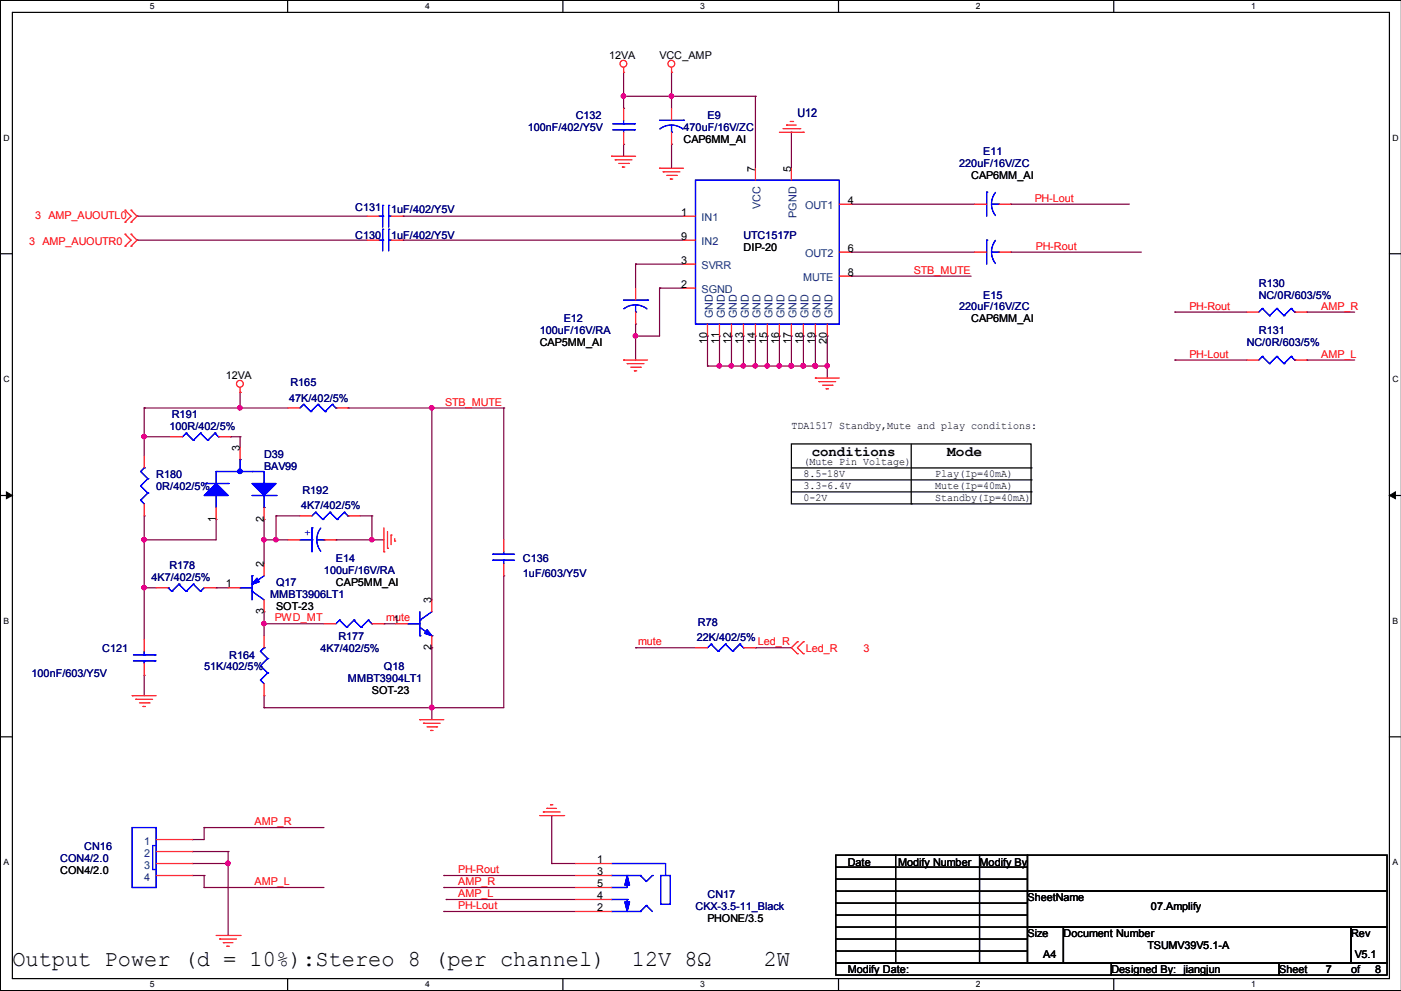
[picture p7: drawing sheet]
<svg xmlns="http://www.w3.org/2000/svg" width="297mm" height="210mm" viewBox="0 0 297 210" stroke-linecap="round" stroke-linejoin="round" font-family="sans-serif">
<path d="M2.6 2.6h291.9v204.7h-291.9zM297 .1h-296.9v209.8h296.9" fill="none" stroke="#000" stroke-width=".25"/>
<g fill="#fff">
<path d="M31.7 .3h1.1v2.1h-1.1z"/>
<path d="M31.7 207.6h1.1v2h-1.1z"/>
</g>
<path d="M61 .1v2.5M61 207.3v2.6" fill="none" stroke="#000" stroke-width=".25"/>
<g fill="#fff">
<path d="M90.1 .3h1v2.1h-1z"/>
<path d="M90.1 207.6h1v2h-1z"/>
</g>
<path d="M119.3 .1v2.5M119.3 207.3v2.6" fill="none" stroke="#000" stroke-width=".25"/>
<g fill="#fff">
<path d="M148.4 .3h1v2.1h-1z"/>
<path d="M148.4 207.6h1v2h-1z"/>
</g>
<path d="M177.7 .1v2.5M177.7 207.3v2.6" fill="none" stroke="#000" stroke-width=".25"/>
<g fill="#fff">
<path d="M206.8 .3h1.1v2.1h-1.1z"/>
<path d="M206.8 207.6h1.1v2h-1.1z"/>
</g>
<path d="M236.1 .1v2.5M236.1 207.3v2.6" fill="none" stroke="#000" stroke-width=".25"/>
<g fill="#fff">
<path d="M265.2 .3h1v2.1h-1z"/>
<path d="M265.2 207.6h1v2h-1z"/>
<path d="M.8 28.2h1.2v2h-1.2z"/>
<path d="M295.1 28.2h1.3v2h-1.3z"/>
<path d="M.8 79.3h1.2v2.1h-1.2z"/>
<path d="M295.1 79.3h1.3v2.1h-1.3z"/>
</g>
<path d="M.1 53.8h2.5M294.5 53.8h2.5" fill="none" stroke="#000" stroke-width=".25"/>
<g fill="#fff">
<path d="M.8 130.6h1.1v2h-1.1z"/>
<path d="M295.1 130.6h1.2v2h-1.2z"/>
</g>
<path d="M.1 105h2.5M294.5 105h2.5" fill="none" stroke="#000" stroke-width=".25"/>
<path d="M1.4 104.2l1.2 .8-1.2 .7zM294.5 105l1.2-.8v1.5z" fill="#000" stroke="#000" stroke-width=".21"/>
<g fill="#fff">
<path d="M.8 181.7h1.1v2h-1.1z"/>
<path d="M295.1 181.7h1.1v2h-1.1z"/>
</g>
<g fill="none" stroke="#000" stroke-width=".25">
<path d="M167.7 94.1h50.8v12.7h-50.8zM167.7 99.1h50.8M193.1 94.1v12.7M218.5 99.1h.1M167.7 104.2h50.8M167.7 101.7h50.8M193.1 106.8h.1M218.5 104.2h.1M218.5 101.7h.1M.1 156.1h2.5M294.5 156.1h2.5M177.1 181.2h40.7v22.8h-40.7z"/>
<path d="M177.1 183.7h.1M177.1 186.3h.1M177.1 188.8h.1M177.1 191.3h.1M177.1 193.9h.1M177.1 196.4h.1M177.1 199h.1M177.1 183.7h40.7M177.1 186.3h40.7M177.1 188.8h40.7M177.1 191.3h40.7M177.1 193.9h40.7"/>
<path d="M177.1 196.4h40.7M177.1 199h40.7M189.8 181.2v22.8M207.6 181.2v22.8M217.8 181.2h76.2v7.6h-76.2zM217.8 188.8h76.2v7.6h-76.2zM217.8 196.4h7.6v7.6h-7.6zM225.4 196.4h60.9v7.6h-60.9zM286.3 196.4h7.7v7.6h-7.7zM177.1 204h58.4v2.6h-58.4zM177.1 201.5h.1M177.1 201.5h40.7"/>
<path d="M189.8 204h.1M207.6 204h.1M235.5 204h35.6v2.6h-35.6zM271.1 204h22.9v2.6h-22.9z"/>
</g>
<g fill="none" stroke="#800040" stroke-width=".25">
<path d="M132.2 15.3v7.6M142.3 15.3h.1M142.3 15.3v7.6M132.2 20.4h.1M132.2 22.9h.1M132.2 30.6h.1M132.2 20.4h27.9M132.2 30.6v2.5M142.3 20.4h.1M142.3 30.6h.1M142.3 30.6v5M160.1 20.4h.1"/>
<path d="M160.1 20.4v15.2M167.7 28h.1M167.7 28v7.6M29 45.8h.1M29 50.9h.1M29 45.8h48.8M29 50.9h48.8M85.4 45.8h.1M85.4 50.9h.1M85.4 45.8h59.5M85.4 50.9h59.5M134.7 56h.1"/>
<path d="M134.7 56h10.2M134.7 56v5M180.4 58.5h.1M180.4 43.3h.1M180.4 53.4h.1M180.4 53.4h26.2M180.4 58.5h25.4M180.4 43.3h26.2M214.2 53.4h.1M214.2 43.3h.1M214.2 53.4h27.7M214.2 43.3h25.2"/>
<path d="M134.7 71.2h.1M134.7 68.7h.1M134.7 68.7v7.6M139.8 61h.1M139.8 61h5.1M139.8 61v10.2h-5.1M149.9 71.2h.1M149.9 77.6h.1M149.9 77.6h25.4M149.9 71.2v6.4M152.5 71.2h.1M152.5 77.6h.1"/>
<path d="M152.5 71.2v6.4M155 77.6h.1M155 71.2h.1M155 71.2v6.4M157.6 71.2h.1M157.6 77.6h.1M157.6 71.2v6.4M160.1 71.2h.1M160.1 77.6h.1M160.1 71.2v6.4M162.6 71.2h.1M162.6 77.6h.1"/>
<path d="M162.6 71.2v6.4M165.2 71.2h.1M165.2 77.6h.1M165.2 71.2v6.4M167.7 71.2h.1M167.7 77.6h.1M167.7 71.2v6.4M170.3 71.2h.1M170.3 77.6h.1M170.3 71.2v6.4M172.8 71.2h.1M172.8 77.6h.1"/>
<path d="M172.8 71.2v6.4M175.3 71.2h.1M175.3 77.6h.1M175.3 71.2v8.9M249 66.1h.1M249 76.3h.1M249 66.1h15.2M249 76.3h15.2M276.9 66.1h.1M276.9 76.3h.1M276.9 66.1h10.2M276.9 76.3h10.2"/>
<path d="M30.6 92.5h.1M30.6 86.4h.1M30.6 86.4h30.4M30.6 86.4v10.2M30.6 92.5h5.6M48.9 92.5h.1M48.9 92.5h2M50.9 83.1h.1M50.9 86.4h.1M50.9 92.5h.1M50.9 83.1v3.3M50.9 92.5v2.3"/>
<path d="M73.7 86.4h.1M73.7 86.4h33.1M91.5 86.4h.1M91.5 86.4v40.7M106.8 86.4h.1M106.8 86.4v28M30.6 114.4h.1M30.6 109.3h.1M30.6 109.3v26.2M45.8 110.1h.1M45.8 110.1v4.3h-15.2M56 114.4h.1"/>
<path d="M56 110.1h.1M56 114.4h5M56 110.1v9.4M58.5 109.3h.1M58.5 114.4h.1M58.5 109.3h5.1M58.5 109.3v5.1M71.2 114.4h.1M71.2 114.4h10.2M76.3 109.3h2.5M78.8 114.4h.1M78.8 109.3h.1"/>
<path d="M78.8 109.3v5.1M30.6 124.5h.1M30.6 124.5h2.5M45.8 124.5h.1M45.8 124.5h2.5M56 132.2h.1M56 129.6h.1M56 129.6v5.1M56 132.2h12.7M81.4 132.2h.1M81.4 132.2h2.5M91.5 137.2h.1"/>
<path d="M91.5 137.2v15.3M106.8 122h.1M106.8 122v27.9h-50.8M134.7 137.2h.1M134.7 137.2h12.7M160.1 137.2h.1M160.1 137.2h7.6M30.6 143.1h.1M30.6 143.1v4.3M56 147.4h.1M56 149.9h.1M56 147.4v2.5"/>
<path d="M91.5 149.9h.1M40.7 177.9h.1M43.3 175.3h.1M43.3 175.3h25.4M43.3 175.3v2.6h-2.6M116.9 172.8h.1M116.9 172.8v10.2M40.7 185.5h.1M40.7 180.4h.1M40.7 183h.1M40.7 185.5h2.6M40.7 183h7.6"/>
<path d="M40.7 180.4h7.6M43.3 188h.1M43.3 185.5h.1M43.3 188h25.4M43.3 185.5v2.5M48.3 183h.1M48.3 180.4h.1M48.3 180.4v17.8M94.1 193.1h.1M94.1 185.5h.1M94.1 188h.1M94.1 193.1h27.9"/>
<path d="M94.1 185.5h27.9M94.1 188h27.9M94.6 190.6h.1M94.6 190.6h27.4M116.9 183h.1M116.9 183h5.1"/>
</g>
<g fill="#f0f" stroke="#f0f" stroke-width=".25">
<circle cx="48.3" cy="182.9" r=".47"/>
<circle cx="58.5" cy="114.3" r=".47"/>
<circle cx="55.9" cy="114.3" r=".47"/>
<circle cx="132.1" cy="20.4" r=".47"/>
<circle cx="134.7" cy="71.2" r=".47"/>
<circle cx="91.5" cy="149.9" r=".47"/>
<circle cx="55.9" cy="132.1" r=".47"/>
<circle cx="30.5" cy="124.5" r=".47"/>
<circle cx="30.5" cy="92.5" r=".47"/>
<circle cx="155" cy="77.5" r=".47"/>
<circle cx="160.1" cy="77.5" r=".47"/>
<circle cx="172.8" cy="77.5" r=".47"/>
<circle cx="175.3" cy="77.5" r=".47"/>
<circle cx="157.5" cy="77.5" r=".47"/>
<circle cx="152.4" cy="77.5" r=".47"/>
<circle cx="167.7" cy="77.5" r=".47"/>
<circle cx="165.1" cy="77.5" r=".47"/>
<circle cx="30.5" cy="114.3" r=".47"/>
<circle cx="170.2" cy="77.5" r=".47"/>
<circle cx="162.6" cy="77.5" r=".47"/>
<circle cx="142.3" cy="20.4" r=".47"/>
<circle cx="91.5" cy="86.4" r=".47"/>
<circle cx="50.8" cy="86.4" r=".47"/>
<circle cx="78.8" cy="114.3" r=".47"/>
</g>
<g fill="none" stroke="#f00" stroke-width=".25">
<path d="M132.2 15.3h.1M132.2 14.3v1M142.3 15.3h.1M142.3 14.3v1M129.6 33.1h.1M129.6 33.1h5.1M130.4 33.9h.1M130.4 33.9h3.5M131.1 34.6h2.1M131.9 35.4h.1M131.9 35.4h.5M132.2 22.9v2.6"/>
<path d="M132.2 28v2.6M133.2 34.6h.1M139.8 35.6h.1M139.8 35.6h5.1M140.5 36.4h.1M140.5 36.4h3.6M141.3 37.2h2M142.1 37.9h.1M142.1 37.9h.5M142.3 22.9v2.6M142.3 28v2.6M143.3 37.2h.1"/>
<path d="M160.1 35.6v2.6M165.2 28h5.1M165.9 27.3h3.6M166.7 26.5h.1M166.7 26.5h2M167.5 25.7h.5M167.7 35.6v2.6M168 25.7h.1M169.5 27.3h.1M170.3 28h.1M26.5 44.5h.1M26.5 47.1h.1"/>
<path d="M26.5 49.6h.1M26.5 52.2h.1M26.5 44.5l1.3 1.3-1.3 1.3M26.5 49.6l1.3 1.3-1.3 1.3M27.8 47.1h.1M27.8 44.5h.1M27.8 52.2h.1M27.8 49.6h.1M27.8 44.5l1.2 1.3-1.2 1.3M27.8 49.6l1.2 1.3-1.2 1.3M77.8 45.8h2.5M77.8 50.9h2.5"/>
<path d="M82.9 45.8h2.5M82.9 50.9h2.5M144.9 45.8h2.5M144.9 56h2.5M144.9 50.9h2.5M177.9 53.4h2.5M177.9 43.3h2.5M177.9 58.5h2.5M206.6 53.4h2.5M206.6 43.3h2.5M211.7 53.4h2.5M211.7 43.3h2.5"/>
<path d="M132.2 76.3h.1M132.2 76.3h5M132.9 77h.1M132.9 77h3.6M133.7 77.8h2M134.5 78.6h.1M134.5 78.6h.5M134.7 61v2.6M134.7 66.1v2.6M135.7 77.8h.1M144.9 61h2.5M149.9 68.7v2.5"/>
<path d="M152.5 68.7v2.5M155 68.7v2.5M157.6 68.7v2.5M160.1 68.7v2.5M162.6 68.7v2.5M165.2 68.7v2.5M167.7 68.7v2.5M170.3 68.7v2.5M172.8 68.7v2.5M175.3 68.7v2.5M264.2 76.3h2.6M264.2 66.1h2.6"/>
<path d="M274.4 76.3h2.5M274.4 66.1h2.5M30.6 96.6v2.5M36.2 92.5h2.5M46.3 92.5h2.6M50.9 83.1h.1M50.9 82.1v1M50.9 94.8v2.6M61 86.4h2.6M71.2 86.4h2.5M172.8 80.1h.1M172.8 80.1h5.1"/>
<path d="M173.6 80.9h.1M173.6 80.9h3.5M174.3 81.6h2.1M175.1 82.4h.1M175.1 82.4h.5M176.4 81.6h.1M30.6 106.8v2.5M45.8 107.5v2.6M56 107.5v2.6M56 119.5v2.5M61 114.4h2.6M63.6 109.3h2.5"/>
<path d="M68.7 114.4h2.5M73.7 109.3h2.6M81.4 116.9h.1M81.4 111.8v5.1M82.1 116.2h.1M82.1 112.6v3.6M82.9 113.4h.1M82.9 113.4v2M83.7 114.6h.1M83.7 114.1v.5M106.8 114.4v2.5M106.8 119.5v2.5"/>
<path d="M30.6 135.5v2.5M33.1 124.5h2.5M43.3 124.5h2.5M48.3 124.5h2.6M56 127.1v2.5M56 134.7v2.5M68.7 132.2h2.5M78.8 132.2h2.6M83.9 132.2h2.5M91.5 127.1v2.5M91.5 134.7v2.5M147.4 137.2h2.5"/>
<path d="M157.6 137.2h2.5M169 136h.1M169 138.5h.1M169 136l-1.3 1.2 1.3 1.3M170.3 138.5h.1M170.3 136h.1M170.3 136l-1.3 1.2 1.3 1.3M28 147.4h.1M28 147.4h5.1M28.8 148.2h.1M28.8 148.2h3.5M29.5 148.9h2.1"/>
<path d="M30.3 149.7h.1M30.3 149.7h.5M30.6 140.5v2.6M31.6 148.9h.1M56 144.9v2.5M89 152.5h.1M89 152.5h5.1M89.7 153.2h.1M89.7 153.2h3.6M90.5 154h2M91.3 154.8h.1M91.3 154.8h.5"/>
<path d="M92.5 154h.1M33.1 177.9h7.6M114.4 172.8h5.1M115.1 172h.1M115.1 172h3.6M115.9 171.3h.1M115.9 171.3h2M116.7 170.5h.1M116.7 170.5h.5M119.5 172.8h.1M33.1 180.4h7.6M33.1 183h7.6"/>
<path d="M33.1 185.5h7.6M45.8 198.2h5.1M46.6 199h.1M46.6 199h3.5M47.3 199.7h.1M47.3 199.7h2.1M50.9 198.2h.1M122 183h7.6M122 185.5h7.6M122 193.1h7.6M122 190.6h7.6M122 188h7.6"/>
<path d="M48.1 200.5h.1M48.1 200.5h.5"/>
<circle cx="132.1" cy="13.5" r=".72"/>
<circle cx="142.3" cy="13.5" r=".72"/>
<circle cx="50.8" cy="81.3" r=".72"/>
</g>
<g fill="none" stroke="#00f" stroke-width=".25">
<path d="M129.9 26.2h4.6M129.9 27.5h4.6M132.2 27.5h.1M132.2 26.2h.1M132.2 25.5v.7M132.2 27.5v.5M134.5 26.2h.1M134.5 27.5h.1M139.8 25.5h5.1M139.8 27.3a4 4 0 0 1 4.9 0M142.3 28h.1M142.3 26.5v1.5"/>
<path d="M144.9 25.5h.1M147.4 38.2h30.5v30.5h-30.5zM80.3 50.9h.8M80.3 45.8h.8M81.1 48.6h.1M81.1 50.9h.1M81.1 43.5h.1M81.1 45.8h.1M81.1 43.5v4.6M81.1 48.6v4.6M82.4 50.9h.1M82.4 48.6h.1"/>
<path d="M82.4 45.8h.1M82.4 43.5h.1M82.4 50.9h.5M82.4 43.5v4.6M82.4 48.6v4.6M82.4 45.8h.5M209.1 50.9h.1M209.1 40.7h.1M209.1 40.7v5.1M209.1 50.9v5.1M210.1 53.4l.3 1.5 .6 .9M210.1 53.4h1.6"/>
<path d="M210.1 43.3h1.6M211 50.9l-.6 .9-.3 1.6M211 40.8a4 4 0 0 0 0 4.9M211.7 53.4h.1M211.7 43.3h.1M132.2 63.6h5M134.7 64.6l1.5 .3 .9 .5M134.7 64.6l-1.6 .3-.9 .5M134.7 66.1h.1M134.7 64.6v1.5M137.2 63.6h.1M267.5 75.5h.1"/>
<path d="M267.5 65.4h.1M267.5 75.5l-.7 .8M267.5 75.5l1.6 1.5M267.5 65.4l-.7 .7M267.5 65.4l1.6 1.5M269.1 77h.1M269.1 66.9h.1M270.6 75.5h.1M270.6 65.4h.1M270.6 75.5l-1.5 1.5M270.6 75.5l1.5 1.5M270.6 65.4l-1.5 1.5"/>
<path d="M270.6 65.4l1.5 1.5M272.1 77h.1M272.1 66.9h.1M273.6 75.5h.1M273.6 65.4h.1M273.6 75.5l-1.5 1.5M273.6 75.5l.8 .8M273.6 65.4l-1.5 1.5M273.6 65.4l.8 .7M274.4 76.3h.1M274.4 66.1h.1M29.8 99.9h.1"/>
<path d="M29.8 99.9l1.5 1.5M30.6 99.1h.1M30.6 99.1l-.8 .8M39.5 91.8h.1M39.5 91.8l-.8 .7M39.5 91.8l1.5 1.5M41 93.3h.1M42.5 91.8h.1M42.5 91.8l-1.5 1.5M42.5 91.8l1.5 1.5M44 93.3h.1M45.6 91.8h.1"/>
<path d="M45.6 91.8l-1.6 1.5M45.6 91.8l.7 .7M45.8 99.9h.1M45.8 99.9v2.5M45.8 99.9h10.2v2.5M46.3 92.5h.1M50.9 99.9h.1M50.9 97.4h.1M50.9 97.4v2.5M53.4 99.9h.1M64.3 85.7h.1M64.3 85.7l-.7 .7"/>
<path d="M64.3 85.7l1.6 1.5M65.9 87.2h.1M67.4 85.7h.1M67.4 85.7l-1.5 1.5M67.4 85.7l1.5 1.5M68.9 87.2h.1M70.4 85.7h.1M70.4 85.7l-1.5 1.5M70.4 85.7l.8 .7M71.2 86.4h.1M29.8 106h.1M29.8 103h.1"/>
<path d="M29.8 106l.8 .8M29.8 103l1.5 1.5M31.3 104.5h.1M31.3 101.4h.1M31.3 104.5l-1.5 1.5M31.3 101.4l-1.5 1.6M43.3 102.4h5M45.8 105h.1M45.8 105v2.5M48.3 102.4h.1M53.4 105h5.1M56 102.4h.1"/>
<path d="M56 107.5h.1M56 105v2.5M58.5 105h.1M63.6 114.4h2.5M66.1 111.8h.1M66.1 114.4h.1M66.1 111.8v5.1M66.9 108.5h.1M66.9 108.5l-.8 .8M66.9 108.5l1.5 1.6M67.1 114.4h1.6M68 111.9a4 4 0 0 0 0 4.9"/>
<path d="M68.4 110.1h.1M68.7 114.4h.1M69.9 108.5h.1M69.9 108.5l-1.5 1.6M69.9 108.5l1.6 1.6M71.5 110.1h.1M73 108.5h.1M73 108.5l-1.5 1.6M73 108.5l.7 .8M73.7 109.3h.1M104.5 118.7h.1M104.5 117.4h.1"/>
<path d="M104.5 118.7h4.6M104.5 117.4h4.6M106.8 117.4h.1M106.8 118.7h.1M106.8 116.9v.5M106.8 118.7v.8M28.3 138.8h4.6M30.6 138.8h.1M30.6 138v.8M32.9 138.8h.1M35.6 124.5h.1M35.6 124.5l.8 .8"/>
<path d="M36.4 125.3h.1M37.9 123.8h.1M37.9 123.8l1.6 1.5M37.9 123.8l-1.5 1.5M39.5 125.3h.1M41 123.8h.1M41 123.8l1.5 1.5M41 123.8l-1.5 1.5M42.5 125.3h.1M43.3 124.5l-.8 .8M50.9 124.5h.1M50.9 124.5h2.5"/>
<path d="M53.4 125.3h.1M53.4 123.8h.1M53.4 122h.1M53.4 125.3l2.6 1.8M53.4 122v5.1M55.2 138h.1M55.2 138l1.5 1.5M56 137.2h.1M56 122l-2.6 1.8M56 137.2l-.8 .8M56.7 139.5h.1M56.7 139.5l-1.5 1.6"/>
<path d="M72 131.4h.1M72 131.4l-.8 .8M72 131.4l1.5 1.5M73.5 132.9h.1M75 131.4h.1M75 131.4l-1.5 1.5M75 131.4l1.5 1.5M76.5 132.9h.1M78.1 131.4h.1M78.1 131.4l-1.6 1.5M78.1 131.4l.7 .8M78.8 132.2h.1"/>
<path d="M86.4 132.2h.1M86.4 132.2h2.6M89 131.4h.1M89 134.7h.1M89 132.9l2.5 1.8M89 129.6v5.1M91.5 134.7h.1M91.5 129.6l-2.5 1.8M150.7 136.5h.1M150.7 136.5l-.8 .7M150.7 136.5l1.5 1.5M152.2 138h.1"/>
<path d="M153.8 136.5h.1M153.8 136.5l-1.6 1.5M153.8 136.5l1.5 1.5M155.3 138h.1M156.8 136.5h.1M156.8 136.5l-1.5 1.5M156.8 136.5l.8 .7M157.6 137.2h.1M28.3 140h4.6M30.6 140h.1M30.6 140v.5M32.9 140h.1"/>
<path d="M55.2 144.1h.1M55.2 141.1h.1M55.2 141.1l1.5 1.5M55.2 144.1l.8 .8M56.7 142.6h.1M56.7 142.6l-1.5 1.5M28 175.3h5.1v12.7h-5.1zM33.1 179.2h-.8v5h.8M129.6 183h11.5v2.5M129.6 185.5h.1M129.6 190.6h.1M129.6 193.1h.1"/>
<path d="M129.6 188h.1M129.6 185.5h6.1M129.6 190.6h3.3M129.6 193.1h6.1M132.9 190.6h.1M132.9 185.5h.1M132.9 185.5v2.5h-3.3M132.9 190.6v2.5M135.7 185.5h.1M135.7 193.1h.1M135.7 185.5l1.3 1.3 1.3-1.3M137 191.9h.1"/>
<path d="M137 191.9l-1.3 1.2M137 191.9l1.3 1.2M138.3 185.5h.1M140 185.5h2.1v6.1h-2.1z"/>
</g>
<g fill="#00f" stroke="#00f" stroke-width=".25">
<path d="M90.5 133.4l1 1.3-1.5-.5z"/>
<path d="M54.4 122.5l.5 .8-1.5 .5z"/>
<path d="M132.4 191.1h1l-.5 2z" fill-rule="evenodd"/>
<path d="M132.9 185.5l.5 2h-1z" fill-rule="evenodd"/>
<path d="M132.4 191.1h1l-.5 2z" fill-rule="evenodd"/>
<path d="M132.9 185.5l.5 2h-1z" fill-rule="evenodd"/>
<path d="M45.8 102.4l2.5 2.6h-5z" fill-rule="evenodd"/>
<path d="M53.4 102.4h5.1l-2.5 2.6z" fill-rule="evenodd"/>
<path d="M45.8 102.4l2.5 2.6h-5z" fill-rule="evenodd"/>
<path d="M53.4 102.4h5.1l-2.5 2.6z" fill-rule="evenodd"/>
<circle cx="50.8" cy="99.9" r=".47"/>
</g>
<g font-size="4.8">
<text x="2.6" y="204.6">Output Power (d = 10%):Stereo 8 (per channel)</text>
<text x="133.9" y="204.6">12V 8Ω</text>
<text x="161.9" y="204.6">2W</text>
</g>
<g font-size="3">
<text x="172" y="96.6">conditions</text>
<text x="200.7" y="96.6">Mode</text>
</g>
<text font-size="2.5" fill="#000080" x="169" y="24.8">U12</text>
<g font-size="2.3">
<text x="129.1" y="12.4">12VA</text>
<text x="139.8" y="12.4">VCC_AMP</text>
<text x="144.9" y="30.2">CAP6MM_AI</text>
<text x="160" y="36.4" transform="rotate(-90 160 36.4)">7</text>
<text x="167.7" y="36.4" transform="rotate(-90 167.7 36.4)">5</text>
<text x="205.8" y="37.8">CAP6MM_AI</text>
<text x="144.4" y="45.7">1</text>
<text x="179.7" y="43.2">4</text>
<text x="144.4" y="50.8">9</text>
<text x="157.6" y="53.1">DIP-20</text>
<text x="179.7" y="53.3">6</text>
<text x="144.4" y="55.9">3</text>
<text x="179.7" y="58.4">8</text>
<text x="144.4" y="61">2</text>
<text x="205.8" y="68.3">CAP6MM_AI</text>
<text x="114.4" y="73.4">CAP5MM_AI</text>
<text x="149.9" y="73" transform="rotate(-90 149.9 73)">10</text>
<text x="152.4" y="73" transform="rotate(-90 152.4 73)">11</text>
<text x="154.9" y="73" transform="rotate(-90 154.9 73)">12</text>
<text x="157.5" y="73" transform="rotate(-90 157.5 73)">13</text>
<text x="160" y="73" transform="rotate(-90 160 73)">14</text>
<text x="162.6" y="73" transform="rotate(-90 162.6 73)">15</text>
<text x="165.1" y="73" transform="rotate(-90 165.1 73)">16</text>
<text x="167.7" y="73" transform="rotate(-90 167.7 73)">17</text>
<text x="170.2" y="73" transform="rotate(-90 170.2 73)">18</text>
<text x="172.7" y="73" transform="rotate(-90 172.7 73)">19</text>
<text x="175.3" y="73" transform="rotate(-90 175.3 73)">20</text>
<text x="47.8" y="80.3">12VA</text>
<text x="50.8" y="95.6" transform="rotate(-90 50.8 95.6)">3</text>
<text x="167.7" y="90.9">TDA1517 Standby,Mute and play conditions:</text>
<text x="170.3" y="101.1">8.5-18V</text>
<text x="170.3" y="98.6">(Mute Pin Voltage)</text>
<text x="198.2" y="101.1">Play(Ip=40mA)</text>
<text x="170.3" y="103.6">3.3-6.4V</text>
<text x="170.3" y="106.2">0-2V</text>
<text x="198.2" y="103.6">Mute(Ip=40mA)</text>
<text x="198.2" y="106.2">Standby(Ip=40mA)</text>
<text x="45.7" y="110.6" transform="rotate(-90 45.7 110.6)">1</text>
<text x="55.9" y="110.6" transform="rotate(-90 55.9 110.6)">2</text>
<text x="47.8" y="124.5">1</text>
<text x="55.9" y="120.2" transform="rotate(-90 55.9 120.2)">2</text>
<text x="71.2" y="124.2">CAP5MM_AI</text>
<text x="55.9" y="130.1" transform="rotate(-90 55.9 130.1)">3</text>
<text x="58.5" y="129.3">SOT-23</text>
<text x="91.4" y="127.8" transform="rotate(-90 91.4 127.8)">3</text>
<text x="83.4" y="132.1">1</text>
<text x="91.4" y="137.8" transform="rotate(-90 91.4 137.8)">2</text>
<text x="78.8" y="147.1">SOT-23</text>
<text x="12.8" y="185.2">CON4/2.0</text>
<text x="126.6" y="182.9">1</text>
<text x="126.6" y="185.4">3</text>
<text x="179.7" y="183.4">Date</text>
<text x="190.3" y="183.4">Modify Number</text>
<text x="207.6" y="183.4">Modify By</text>
<text x="126.6" y="190.5">4</text>
<text x="126.6" y="188">5</text>
<text x="217.8" y="191">SheetName</text>
<text x="126.6" y="193">2</text>
<text x="150" y="195.3">PHONE/3.5</text>
<text x="243.9" y="192.8">07.Amplify</text>
<text x="217.8" y="198.6">Size</text>
<text x="221.1" y="202.9">A4</text>
<text x="225.4" y="198.6">Document Number</text>
<text x="243.2" y="201.2">TSUMV39V5.1-A</text>
<text x="286.4" y="198.6">Rev</text>
<text x="287.1" y="202.9">V5.1</text>
<text x="179.7" y="206.2">Modify Date:</text>
<text x="235.6" y="206.2">Designed By: jiangjun</text>
<text x="271.1" y="206.2">Sheet</text>
<text x="281" y="206.2">7</text>
<text x="286.4" y="206.2">of</text>
<text x="291.4" y="206.2">8</text>
</g>
<g font-size="2.3" fill="#000080">
<text x="111.9" y="27.7">100nF/402/Y5V</text>
<text x="122" y="25.1">C132</text>
<text x="144.9" y="27.7">470uF/16V/ZC</text>
<text x="150" y="25.1">E9</text>
<text x="203.3" y="35.3">220uF/16V/ZC</text>
<text x="208.4" y="32.8">E11</text>
<text x="75.3" y="44.7">C131</text>
<text x="82.9" y="45.2">1uF/402/Y5V</text>
<text x="75.3" y="50.5">C130</text>
<text x="82.9" y="50.5">1uF/402/Y5V</text>
<text x="157.6" y="50.5">UTC1517P</text>
<text x="203.3" y="65.8">220uF/16V/ZC</text>
<text x="208.4" y="63.2">E15</text>
<text x="266.8" y="60.7">R130</text>
<text x="266.8" y="63.2">NC/0R/603/5%</text>
<text x="114.4" y="70.9">100uF/16V/RA</text>
<text x="119.5" y="68.3">E12</text>
<text x="266.8" y="70.9">R131</text>
<text x="264.3" y="73.4">NC/0R/603/5%</text>
<text x="61.6" y="81.8">R165</text>
<text x="36.4" y="88.6">R191</text>
<text x="61.3" y="85.1">47K/402/5%</text>
<text x="35.9" y="91.2">100R/402/5%</text>
<text x="33.1" y="101.3">R180</text>
<text x="56" y="97">D39</text>
<text x="56" y="99.6">BAV99</text>
<text x="33.1" y="103.9">0R/402/5%</text>
<text x="63.8" y="107.9">4K7/402/5%</text>
<text x="64.1" y="104.6">R192</text>
<text x="71.2" y="119.1">E14</text>
<text x="110.8" y="119.1">C136</text>
<text x="32.1" y="123.2">4K7/402/5%</text>
<text x="35.9" y="120.7">R178</text>
<text x="58.5" y="124.2">Q17</text>
<text x="68.7" y="121.7">100uF/16V/RA</text>
<text x="110.8" y="122.2">1uF/603/Y5V</text>
<text x="57.2" y="126.7">MMBT3906LT1</text>
<text x="71.7" y="135.6">R177</text>
<text x="147.7" y="135.9">22K/402/5%</text>
<text x="147.9" y="132.6">R78</text>
<text x="6.7" y="143.5">100nF/603/Y5V</text>
<text x="21.7" y="138.2">C121</text>
<text x="43.3" y="142">51K/402/5%</text>
<text x="48.6" y="139.7">R164</text>
<text x="67.9" y="138.2">4K7/402/5%</text>
<text x="81.4" y="142">Q18</text>
<text x="73.7" y="144.5">MMBT3904LT1</text>
<text x="12.8" y="182.6">CON4/2.0</text>
<text x="17.9" y="180.1">CN16</text>
<text x="150" y="190.2">CN17</text>
<text x="147.4" y="192.8">CKX-3.5-11_Black</text>
</g>
<g font-size="2.3" fill="#f00">
<text x="7.5" y="46.5">3 AMP_AUOUTL0</text>
<text x="219.3" y="42.8">PH-Lout</text>
<text x="6.2" y="51.8">3 AMP_AUOUTR0</text>
<text x="219.6" y="52.9">PH-Rout</text>
<text x="193.6" y="58">STB_MUTE</text>
<text x="252.1" y="65.6">PH-Rout</text>
<text x="280" y="65.6">AMP_R</text>
<text x="252.1" y="75.8">PH-Lout</text>
<text x="280" y="75.8">AMP_L</text>
<text x="94.3" y="85.9">STB_MUTE</text>
<text x="58.3" y="131.7">PWD_MT</text>
<text x="81.9" y="131.7">mute</text>
<text x="135.2" y="136.7">mute</text>
<text x="160.6" y="136.7">Led_R</text>
<text x="170.8" y="138.2">Led_R</text>
<text x="183" y="138.2">3</text>
<text x="53.9" y="174.8">AMP_R</text>
<text x="97.1" y="185">PH-Rout</text>
<text x="53.9" y="187.5">AMP_L</text>
<text x="97.1" y="190.1">AMP_L</text>
<text x="97.1" y="187.5">AMP_R</text>
<text x="97.1" y="192.6">PH-Lout</text>
</g>
<g font-size="2.3" fill="#004080">
<text x="148.7" y="46.9">IN1</text>
<text x="161.2" y="44.4" transform="rotate(-90 161.2 44.4)">VCC</text>
<text x="168.8" y="46.1" transform="rotate(-90 168.8 46.1)">PGND</text>
<text x="170.6" y="44.4">OUT1</text>
<text x="148.7" y="52">IN2</text>
<text x="148.7" y="57.1">SVRR</text>
<text x="170.2" y="59.6">MUTE</text>
<text x="170.6" y="54.5">OUT2</text>
<text x="148.7" y="62.1">SGND</text>
<text x="151.1" y="67.4" transform="rotate(-90 151.1 67.4)">GND</text>
<text x="153.6" y="67.4" transform="rotate(-90 153.6 67.4)">GND</text>
<text x="156.1" y="67.4" transform="rotate(-90 156.1 67.4)">GND</text>
<text x="158.7" y="67.4" transform="rotate(-90 158.7 67.4)">GND</text>
<text x="161.2" y="67.4" transform="rotate(-90 161.2 67.4)">GND</text>
<text x="163.8" y="67.4" transform="rotate(-90 163.8 67.4)">GND</text>
<text x="166.3" y="67.4" transform="rotate(-90 166.3 67.4)">GND</text>
<text x="168.8" y="67.4" transform="rotate(-90 168.8 67.4)">GND</text>
<text x="171.4" y="67.4" transform="rotate(-90 171.4 67.4)">GND</text>
<text x="173.9" y="67.4" transform="rotate(-90 173.9 67.4)">GND</text>
<text x="176.5" y="67.4" transform="rotate(-90 176.5 67.4)">GND</text>
<text x="30.6" y="179">1</text>
<text x="30.6" y="181.5">2</text>
<text x="30.6" y="184.1">3</text>
<text x="30.6" y="186.6">4</text>
</g>
<text font-size="2.1" fill="#00f" x="65.8" y="113.6" transform="rotate(-90 65.8 113.6)">+</text>
<g font-size="1.8">
<text x="31.8" y="1.9">5</text>
<text x="90.1" y="1.9">4</text>
<text x="148.4" y="1.9">3</text>
<text x="206.8" y="1.9">2</text>
<text x="265.2" y="1.9">1</text>
<text x=".8" y="29.8">D</text>
<text x="295.2" y="29.8">D</text>
<text x=".8" y="80.9">C</text>
<text x="295.2" y="80.9">C</text>
<text x=".8" y="132.2">B</text>
<text x="295.2" y="132.2">B</text>
<text x=".8" y="183.3">A</text>
<text x="295.2" y="183.3">A</text>
<text x="31.8" y="209.2">5</text>
<text x="90.1" y="209.2">4</text>
<text x="148.4" y="209.2">3</text>
<text x="206.8" y="209.2">2</text>
<text x="265.2" y="209.2">1</text>
</g>
</svg>
